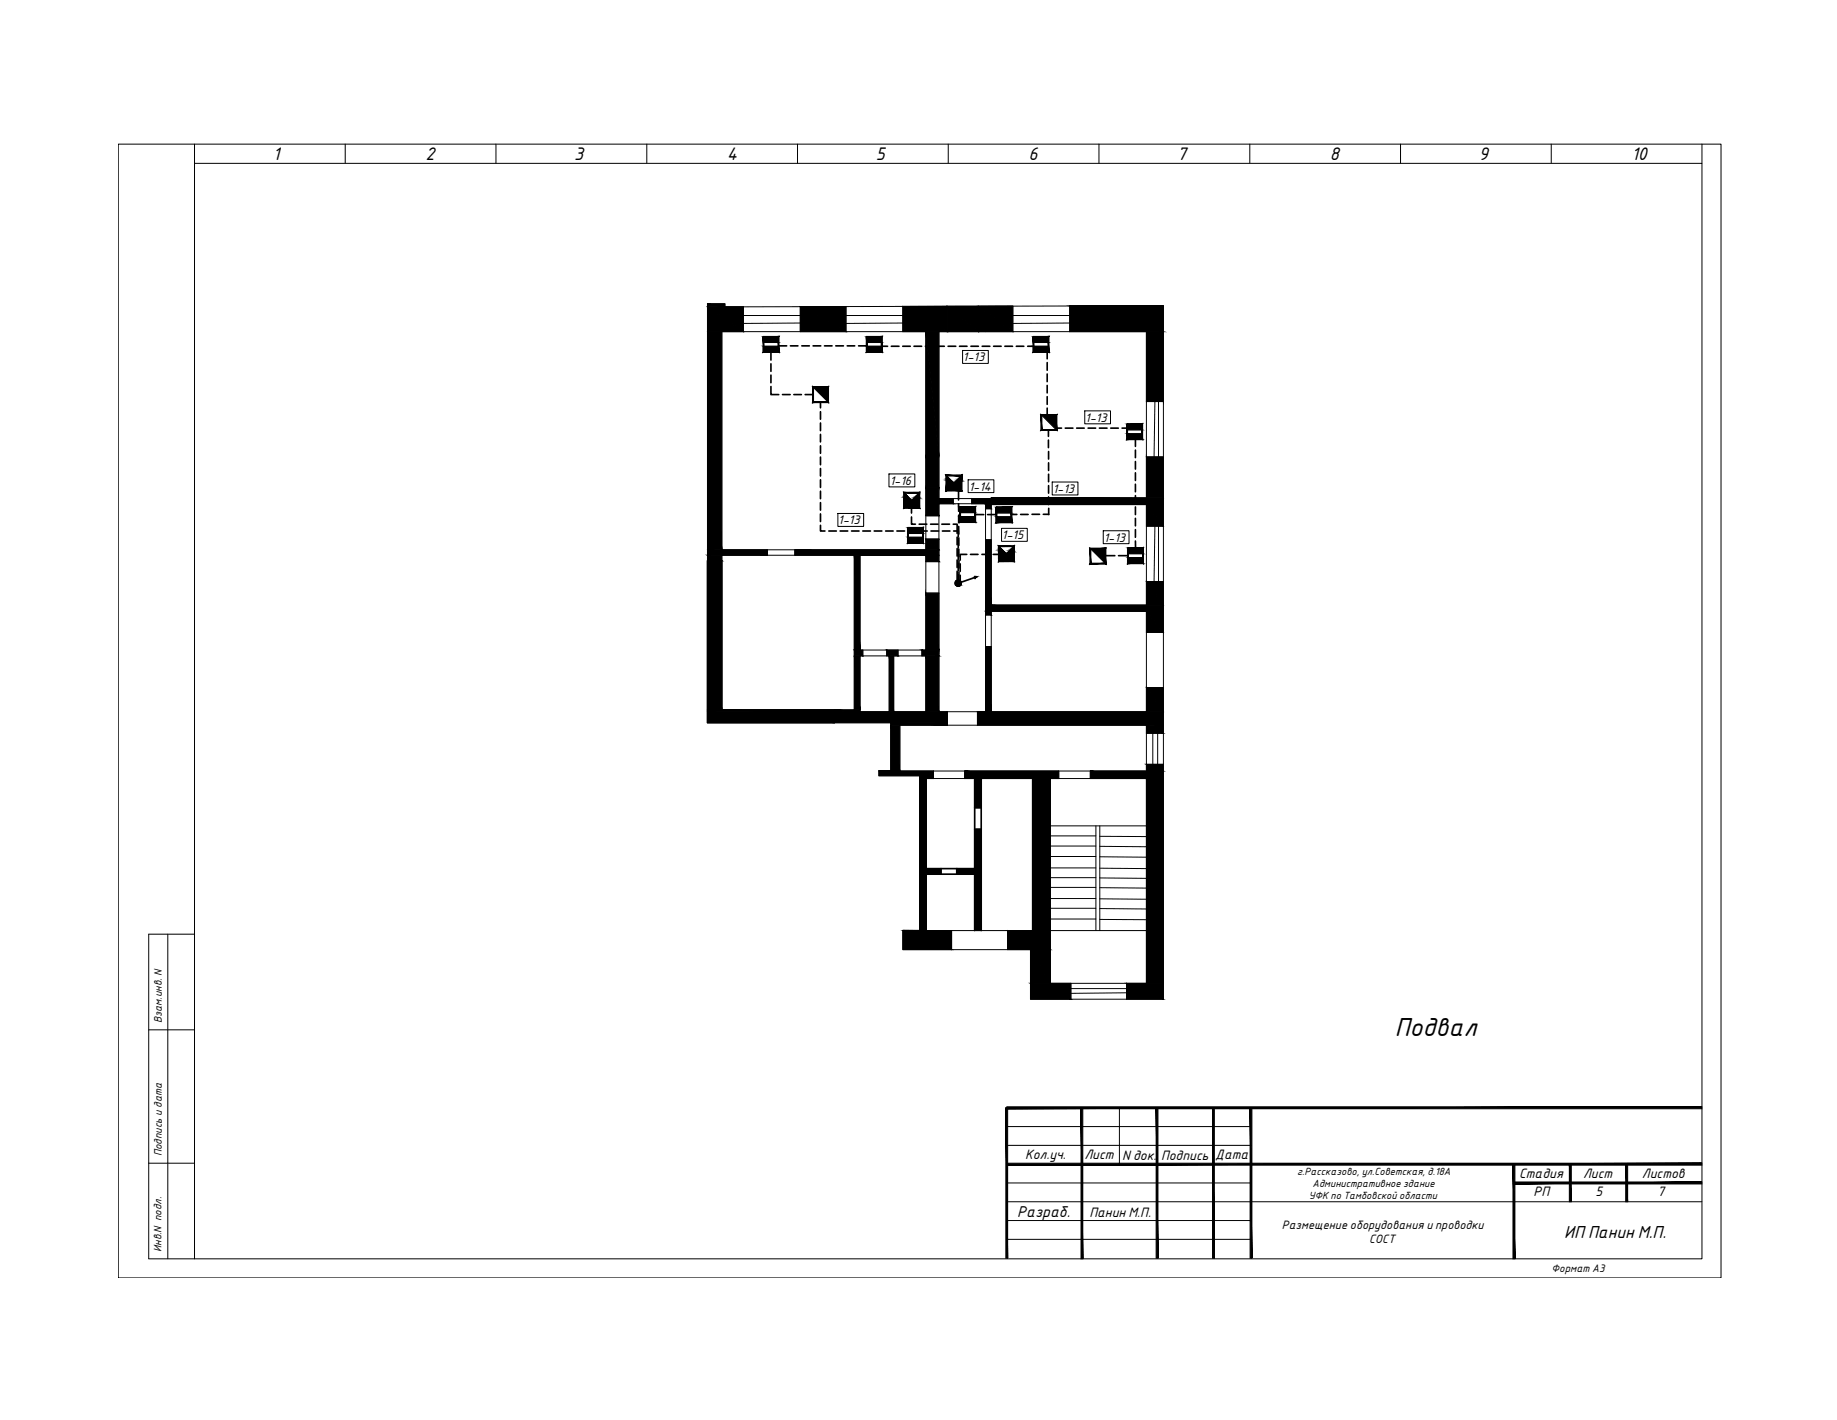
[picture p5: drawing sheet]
<svg xmlns="http://www.w3.org/2000/svg" width="279mm" height="216mm" viewBox="0 0 279 216" stroke-linecap="round" stroke-linejoin="round" font-family="sans-serif">
<!-- layer: BLK_12_THHN -->
<g fill="none" stroke="#000" stroke-width=".15">
<path d="M107.6 46.2h2.7v.5l66.6-.2v105.4h-20.2v-7.5h-19.4v-2.9h2.6v-23.6h-6.2v-.7h1.8v-7.3h-8.6v-2h3v-23.5h-20.1v.9h-2.2zM109.8 50.4h31v33.2h-31zM113.1 48h8.6M113.1 46.7v3.7M121.7 46.6v3.8M121.7 49.1l-8.6 .1M128.7 48h8.6M128.7 46.7v3.7M137.3 46.6v3.8M137.3 49.1l-8.6 .1M144.1 46.6v3.8M148.8 46.6v3.8"/>
<path d="M154 46.6v3.8M154 48h8.7M162.7 46.5v3.9M162.7 49.1l-8.7 .1M140.8 69.2l2 .3M140.8 74.2h2M149.9 77.4h.9M150.8 75.7h23.6v-25.3h-31.6v57.8h7.1v-32.4M150.8 76.7h23.6v15.3h-23.6zM174.4 61.1h2.5M174.4 69.5h2.5M174.4 80h2.5"/>
<path d="M175.7 80l-.2 8.4M175.7 61.1l-.2 8.4M176.2 61.1v8.4M176.2 80v8.4M130.8 84.4l10 .1v14.3h-10zM130.8 99.7h4.4v8.5h-4.4zM131.2 98.8v.9M134.9 98.8v.9M135.9 99.7h4.9v8.5h-4.9zM136.6 98.8v.9M140.2 98.8v.9M140.8 85.4h2"/>
<path d="M140.8 90.2h2M149.9 82.1h.9M149.9 93.5h.9M149.9 98.3h.9M150.8 92.9h23.6v15.3h-23.6zM174.4 88.4h2.5M174.4 96.1h2.5M136.9 110.3h37.5v6.9h-37.5zM140.9 118.4h16.1v23.1h-16.1zM142 117.2v1.2M144.1 108.2v2.1M146.7 117.2v1.2"/>
<path d="M148.7 108.2v2.1M159.8 118.4h14.6v31.1h-14.6zM161 117.2v1.2M165.8 117.2v1.2M174.4 111.5h2.5M174.4 104.5h2.5M174.4 116.2h2.5M175.3 111.5v4.7M176.1 111.5v4.7M159.8 125.6h14.6M159.8 139.7h6.9M159.8 138.1h6.9"/>
<path d="M159.8 136.6h6.9M159.8 134.9h6.9M159.8 133.4h6.9M159.8 132h6.9M159.8 130.2h6.9M159.8 128.6h6.9M159.8 127.1h6.9M166.7 125.6v15.9M167.3 125.6v15.9M167.3 139.8h7.1M167.3 138.1l7.1 .1M167.3 136.7h7.1"/>
<path d="M167.3 135h7.1M167.3 133.5h7.1M167.3 132l7.1 .1M167.3 130.3h7.1M167.3 128.7h7.1M167.3 127.2h7.1M144.7 141.5v2.9M153.2 141.5v2.9M159.8 141.5h14.6M162.9 149.5v2.4M162.9 150.3h8.4M171.3 149.5v2.4"/>
<path d="M171.3 150.9l-8.4 .1"/>
</g>
<!-- layer: DESC -->
<g fill="none" stroke="#000" stroke-width=".15">
<path d="M18 21.9h243.8v172.4h-243.8zM29.6 24.8h229.3v166.6h-236.3M29.6 21.9v169.5M52.5 21.9v2.9M75.4 21.9v2.9M98.4 21.9v2.9M121.3 21.9v2.9M144.2 21.9v2.9M167.1 21.9v2.9M190.1 21.9v2.9M213 21.9v2.9M235.9 21.9v2.9"/>
<path d="M258.9 21.9v2.9M116.1 51.2h2.3v.9h-2.3zM116.1 52.6h2.3v.9h-2.3zM131.8 51.2h2.3v.9h-2.3zM131.8 52.6h2.3v.9h-2.3zM146.4 53.3h3.9v2h-3.9zM157.2 51.2h2.3v.9h-2.3zM157.2 52.6h2.3v.9h-2.3zM127.4 78.1h4v1.9h-4zM135.2 72.1h3.9v1.9h-3.9zM142.8 76.6h7.1M145 75.8v.8"/>
<path d="M146 77.1h2.3v.8h-2.3zM146 78.5h2.3v.9h-2.3zM147.2 72.9h4v2h-4zM147.8 75.8v.8M150.8 75.7v.1h-8M151.5 77.1h2.3v.9h-2.3zM151.5 78.6h2.3v.8h-2.3zM160 73.3h3.9v2h-3.9zM165 62.5h3.9v1.9h-3.9zM171.4 64.5h2.3v.8h-2.3zM171.4 65.9h2.3v.9h-2.3zM138.1 80.3h2.3v.8h-2.3z"/>
<path d="M138.1 81.7h2.3v.9h-2.3zM152.3 80.3h3.9v2h-3.9zM167.8 80.7h3.9v2h-3.9zM171.6 83.3h2.3v.9h-2.3zM171.6 84.8h2.3v.8h-2.3zM22.6 156.6h7M25.5 142v49.4M29.6 142h-7v49.4M22.6 176.9h7M153.1 171.3h37.2M153.1 174.1h37.2M153.1 179.9h37.2"/>
<path d="M170.3 168.4v8.6M153.1 182.7h105.7M153.1 188.4h37.2M153.1 185.6h37.2"/>
</g>
<!-- layer: LINK -->
<g fill="#000" stroke="#000" stroke-width=".15">
<path d="M110.3 46.7h2.8zM121.7 46.6h7zM140.8 50.4h2v18.8zM137.3 46.6h6.8zM144.1 46.6h4.7zM148.8 46.6h5.2zM162.7 46.5h14.2zM140.8 69.2l2 .3h-2z"/>
<path d="M107.6 50.4l2.2 33.2v-33.2zM107.6 50.4l2.2 33.2h-2.2z"/>
<path d="M107.6 46.2l2.7 .5v-.5zM107.6 46.2l2.7 .5h-2.7z"/>
<path d="M107.6 46.7l5.5 3.7v-3.7zM107.6 46.7l5.5 3.7h-5.5z"/>
<path d="M121.7 46.6l7 3.8v-3.8zM121.7 46.6l7 3.8h-7z"/>
<path d="M140.8 50.4v18.8h2zM140.8 69.2h2v.3z"/>
<path d="M137.3 46.6l6.8 3.8v-3.8zM137.3 46.6l6.8 3.8h-6.8z"/>
<path d="M144.1 46.6l4.7 3.8v-3.8zM144.1 46.6l4.7 3.8h-4.7z"/>
<path d="M148.8 46.6l5.2 3.8v-3.8zM148.8 46.6l5.2 3.8h-5.2z"/>
<path d="M162.7 46.5l14.2 3.9v-3.9zM162.7 46.5l14.2 3.9h-14.2z"/>
<path d="M174.4 50.4l2.5 10.7v-10.7zM174.4 50.4l2.5 10.7h-2.5z"/>
<path d="M140.8 69.5l2 4.7v-4.7zM140.8 69.5l2 4.7h-2z"/>
<path d="M140.8 74.2l2 4.2v-4.2zM140.8 74.2l2 4.2h-2z"/>
<path d="M107.6 84.4l2.2 .9v-.9zM107.6 84.4l2.2 .9h-2.2z"/>
<path d="M107.6 85.3l2.2 22.6v-22.6zM107.6 85.3l2.2 22.6h-2.2z"/>
<path d="M107.6 83.6l9.1 .8v-.8zM107.6 83.6l9.1 .8h-9.1z"/>
<path d="M129.9 84.4l.9 14.4v-14.4zM129.9 84.4l.9 14.4h-.9z"/>
<path d="M129.9 99.7l.9 8.2v-8.2zM129.9 99.7l.9 8.2h-.9z"/>
<path d="M129.9 98.8l1.3 .9v-.9zM129.9 98.8l1.3 .9h-1.3z"/>
<path d="M135.2 99.7l.7 8.5v-8.5zM135.2 99.7l.7 8.5h-.7z"/>
<path d="M134.9 98.8l1.7 .9v-.9zM134.9 98.8l1.7 .9h-1.7z"/>
<path d="M140.8 82l2 1.6v-1.6zM140.8 82l2 1.6h-2z"/>
<path d="M120.9 83.6l21.9 .8v-.8zM120.9 83.6l21.9 .8h-21.9z"/>
<path d="M130.8 84.4l12 .1zM130.8 84.4l12 .1z"/>
<path d="M140.8 84.5l2 .9v-.9zM140.8 84.5l2 .9h-2z"/>
<path d="M140.8 90.2l2 8.6v-8.6zM140.8 90.2l2 8.6h-2z"/>
<path d="M140.2 98.8l2.6 .9v-.9zM140.2 98.8l2.6 .9h-2.6z"/>
<path d="M140.8 99.7l2 8.5v-8.5zM140.8 99.7l2 8.5h-2z"/>
<path d="M107.6 107.9l19.3 .3v-.3zM107.6 107.9l19.3 .3h-19.3z"/>
<path d="M107.6 108.2l19.3 1.7v-1.7zM107.6 108.2l19.3 1.7h-19.3z"/>
<path d="M126.9 107.9l3.9 .3v-.3zM126.9 107.9l3.9 .3h-3.9z"/>
<path d="M135.5 110.3l1.4 6.9v-6.9zM135.5 110.3l1.4 6.9h-1.4z"/>
<path d="M133.7 117.2h3.2zM133.7 117.2h3.2z"/>
<path d="M139.9 118.4l1 23.1v-23.1zM139.9 118.4l1 23.1h-1z"/>
<path d="M133.7 117.2l8.3 .7v-.7zM133.7 117.2l8.3 .7h-8.3z"/>
<path d="M139.9 117.9l2.1 .5v-.5zM139.9 117.9l2.1 .5h-2.1z"/>
<path d="M126.9 108.2l17.2 1.7v-1.7zM126.9 108.2l17.2 1.7h-17.2z"/>
<path d="M135.5 109.9l8.6 .4v-.4zM135.5 109.9l8.6 .4h-8.6z"/>
<path d="M148.2 118.4l1 4.4v-4.4zM148.2 118.4l1 4.4h-1z"/>
<path d="M140.9 132.1l2.2 .8v-.8zM140.9 132.1l2.2 .8h-2.2z"/>
<path d="M145.5 132.1l2.7 .8v-.8zM145.5 132.1l2.7 .8h-2.7z"/>
<path d="M148.2 126.1l1 15.4v-15.4zM148.2 126.1l1 15.4h-1z"/>
<path d="M137.3 141.5h3.6zM137.3 141.5h3.6z"/>
<path d="M137.3 141.5l7.4 2.9v-2.9zM137.3 141.5l7.4 2.9h-7.4z"/>
</g>
<!-- layer: DESC -->
<g fill="#000" stroke="#000" stroke-width=".15">
<path d="M123.7 58.9h2.2v2.2zM158.5 63.2h2.1v2.1zM165.9 83.5h2.2v2.1z"/>
<path d="M116.1 51.1v.2l2.4-.2zM116.1 51.3l2.4-.2-.2 .2zM118.5 51.1l-.2 .2 .2 2.3zM118.3 51.3l.2 2.3-.2-.2zM116 53.6h2.5l-.2-.2zM116 53.6l.2-.2h2.1zM116 51.2v2.4l.2-.2zM116 51.2h.2v2.2z"/>
<path d="M116.1 51.2l2.3 .9v-.9zM116.1 51.2l2.3 .9h-2.3z"/>
<path d="M116.1 52.6l2.3 .9v-.9zM116.1 52.6l2.3 .9h-2.3z"/>
<path d="M123.6 58.8l.1 .1 2.3-.1zM123.7 58.9l2.3-.1-.1 .1zM126 58.8l-.1 .1 .1 2.3zM125.9 58.9l.1 2.3-.1-.1zM123.6 61.2h2.4l-.1-.1zM123.7 61.1h2.2l-2.3 .1zM123.6 58.8v2.4l.1-.1zM123.6 58.8l.1 .1v2.2z"/>
<path d="M131.8 51.1v.2l2.4-.2zM131.8 51.3l2.4-.2-.2 .2zM134 51.3l.2 2.3v-2.5zM134 51.3l.2 2.3-.2-.2zM131.8 53.6h2.4l-.2-.2zM131.8 53.6l.1-.2h2.1zM131.8 51.2v2.4l.1-.2zM131.8 51.2h.1v2.2z"/>
<path d="M131.8 51.2l2.3 .9v-.9zM131.8 51.2l2.3 .9h-2.3z"/>
<path d="M131.8 52.6l2.3 .9v-.9zM131.8 52.6l2.3 .9h-2.3z"/>
<path d="M157.2 51.1v.2l2.3-.2zM157.2 51.3l2.3-.2-.1 .2zM159.5 51.1l-.1 .2 .1 2.3zM159.4 51.3l.1 2.3-.1-.2zM157.1 53.6h2.4l-.1-.2zM157.1 53.6l.2-.2h2.1zM157.1 51.2v2.4l.2-.2zM157.1 51.2h.2v2.2z"/>
<path d="M157.2 51.2l2.3 .9v-.9zM157.2 51.2l2.3 .9h-2.3z"/>
<path d="M157.2 52.6l2.3 .9v-.9zM157.2 52.6l2.3 .9h-2.3z"/>
<path d="M137.6 77.1l2.3 .2h-2.4zM137.6 77.1l2.3 .2-.1-.2zM139.9 74.8v2.5l-.1-.2zM139.9 74.8l-.2 .2 .1 2.1zM137.4 74.9l2.5-.1-.2 .2zM137.4 74.9l.2 .1h2.1zM137.4 74.9l.2 .1-.1 2.3zM137.6 75l-.1 2.3 .1-.2z"/>
<path d="M137.6 75.2l.1 .2h-.1zM137.6 75.2l.1 .2v-.2z"/>
<path d="M137.6 75.4l.3 .1h-.3zM137.6 75.4l.3 .1v-.1z"/>
<path d="M137.6 75.5l.4 .2h-.4zM137.6 75.5l.4 .2v-.2z"/>
<path d="M137.6 75.7l.6 .1h-.6zM137.6 75.7l.6 .1v-.1z"/>
<path d="M137.6 75.8l.7 .2h-.7zM137.6 75.8l.7 .2v-.2z"/>
<path d="M137.6 76l.9 .1h-.9zM137.6 76l.9 .1v-.1z"/>
<path d="M137.6 75l1.1 1.1-.1 .1zM137.6 75l-.1 .1 1.1 1.1z"/>
<path d="M138.6 76.1l1.2-1-1.1 1.1zM138.6 76.1l1.2-1-.1-.1z"/>
<path d="M139.6 75.2h.2v.2zM139.6 75.2v.2h.2z"/>
<path d="M139.5 75.4h.3v.1zM139.5 75.4v.1h.3z"/>
<path d="M139.3 75.5h.5v.2zM139.3 75.5v.2h.5z"/>
<path d="M138.9 75.9h.9v.2zM138.9 75.9v.2h.9z"/>
<path d="M139.2 75.7h.6v.1zM139.2 75.7v.1h.6z"/>
<path d="M139 75.8h.8v.1zM139 75.8v.1h.8z"/>
<path d="M137.6 76.1h2.2v.1zM137.6 76.1v.1h2.2z"/>
<path d="M137.6 76.2h2.2v.2zM137.6 76.2v.2h2.2z"/>
<path d="M137.6 76.4h2.2v.1zM137.6 76.4v.1h2.2z"/>
<path d="M137.6 76.5h2.2v.2zM137.6 76.5v.2h2.2z"/>
<path d="M137.6 76.7h2.2v.1zM137.6 76.7v.1h2.2z"/>
<path d="M137.6 76.8h2.2v.2zM137.6 76.8v.2h2.2z"/>
<path d="M137.6 77h2.2v.1zM137.6 77v.1h2.2z"/>
<path d="M144 74.5l2.3 .1-2.4 .1zM144 74.5l2.3 .1-.1-.1zM146.3 72.2v2.4l-.1-.1zM146.3 72.2l-.2 .2 .1 2.1zM143.9 72.2h2.4l-.2 .2zM143.9 72.2l.1 .2h2.1zM143.9 72.2l.1 .2-.1 2.3zM144 72.4l-.1 2.3 .1-.2z"/>
<path d="M144 72.8l.3 .1h-.3zM144 72.8l.3 .1v-.1z"/>
<path d="M144 72.9l.5 .1h-.5zM144 72.9l.5 .1v-.1z"/>
<path d="M144 73l.6 .2h-.6zM144 73l.6 .2v-.2z"/>
<path d="M144 73.2l.8 .1h-.8zM144 73.2l.8 .1v-.1z"/>
<path d="M144 72.6l.2 .2h-.2zM144 72.6l.2 .2v-.2z"/>
<path d="M144 73.3l.9 .2h-.9zM144 73.3l.9 .2v-.2z"/>
<path d="M142.8 75.8l2.2 .8v-.8zM142.8 75.8l2.2 .8h-2.2z"/>
<path d="M144 72.4l1.1 1.1-.1 .1zM144 72.4l-.1 .1 1.1 1.1z"/>
<path d="M145 73.5l1.3-1-1.1 1.1zM145 73.5l1.3-1-.2-.1z"/>
<path d="M146 77v.2l2.4-.2zM146 77.2l2.4-.2-.2 .2zM148.4 77l-.2 .2 .2 2.2zM148.2 77.2l.2 2.2-.2-.1zM146 79.4h2.4l-.2-.1zM146 79.4l.1-.1h2.1zM146 77.1v2.3l.1-.1zM146 77.1h.1v2.2z"/>
<path d="M145.9 72.7h.3v.2zM145.9 72.7v.2h.3z"/>
<path d="M145.7 72.9h.5v.1zM145.7 72.9v.1h.5z"/>
<path d="M146 72.6h.2v.2zM146 72.6v.2h.2z"/>
<path d="M145.6 73h.6v.2zM145.6 73v.2h.6z"/>
<path d="M145.4 73.2h.8v.1zM145.4 73.2v.1h.8z"/>
<path d="M145.3 73.3h.9v.2zM145.3 73.3v.2h.9z"/>
<path d="M144 73.5l2.2-.1v.2zM144 73.5v.1h2.2z"/>
<path d="M144 73.6h2.2v.1zM144 73.6v.2l2.2-.1z"/>
<path d="M144 73.7h2.2v.2zM144 73.7v.2h2.2z"/>
<path d="M144 73.9h2.2v.1zM144 73.9v.1h2.2z"/>
<path d="M144 74h2.2v.2zM144 74v.2h2.2z"/>
<path d="M144 74.2h2.2v.1zM144 74.2v.1h2.2z"/>
<path d="M144 74.3h2.2v.2zM144 74.3v.2h2.2z"/>
<path d="M146 77.1l2.3 .8v-.8zM146 77.1l2.3 .8h-2.3z"/>
<path d="M146 78.5l2.3 .9v-.9zM146 78.5l2.3 .9h-2.3z"/>
<path d="M147.8 75.8l2.1 .8v-.8zM147.8 75.8l2.1 .8h-2.1z"/>
<path d="M149.9 76.7l.9 .7v-.7zM149.9 76.7l.9 .7h-.9z"/>
<path d="M151.5 77.1v.1l2.4-.1zM151.5 77.2l2.4-.1-.2 .1zM153.7 77.2l.2 2.3v-2.4zM153.7 77.2l.2 2.3-.2-.2zM151.5 79.5h2.4l-.2-.2zM151.5 79.5l.1-.2h2.1zM151.5 77.1v2.4l.1-.2zM151.5 77.1h.1v2.2z"/>
<path d="M151.5 77.1l2.3 .9v-.9zM151.5 77.1l2.3 .9h-2.3z"/>
<path d="M151.5 78.6l2.3 .8v-.8zM151.5 78.6l2.3 .8h-2.3z"/>
<path d="M158.3 63l.2 .2 2.3-.2zM158.5 63.2l2.3-.2-.2 .2zM160.8 63l-.2 .2 .2 2.3zM160.6 63.2l.2 2.3-.2-.2zM158.3 65.5h2.5l-.2-.2zM158.3 65.5l.2-.2h2.1zM158.3 63v2.5l.2-.2zM158.3 63l.2 .2v2.1z"/>
<path d="M171.4 64.4v.2l2.4-.2zM171.4 64.6l2.4-.2-.2 .2zM173.6 64.6l.2 2.3v-2.5zM173.6 64.6l.2 2.3-.2-.2zM171.4 66.9h2.4l-.2-.2zM171.4 66.9l.1-.2h2.1zM171.4 64.5v2.4l.1-.2zM171.4 64.5h.1v2.2z"/>
<path d="M171.4 64.5l2.3 .8v-.8zM171.4 64.5l2.3 .8h-2.3z"/>
<path d="M171.4 65.9l2.3 .9v-.9zM171.4 65.9l2.3 .9h-2.3z"/>
<path d="M174.4 69.5l2.5 6.2v-6.2zM174.4 69.5l2.5 6.2h-2.5z"/>
<path d="M150.8 75.7l26.1 .1v-.1zM150.8 75.7l26.1 .1h-26.1z"/>
<path d="M149.9 75.8l27 .8v-.8zM149.9 75.8l27 .8h-27z"/>
<path d="M149.9 76.6l27 .1v-.1zM149.9 76.6l27 .1h-27z"/>
<path d="M174.4 76.7l2.5 3.3v-3.3zM174.4 76.7l2.5 3.3h-2.5z"/>
<path d="M138.1 80.2v.1l2.4-.1zM138.1 80.3l2.4-.1-.2 .1zM140.5 80.2l-.2 .1 .2 2.3zM140.3 80.3l.2 2.3-.2-.1zM138 82.6h2.5l-.2-.1zM138 82.6l.2-.1h2.1zM138 80.3v2.3l.2-.1zM138 80.3h.2v2.2z"/>
<path d="M138.1 80.3l2.3 .8v-.8zM138.1 80.3l2.3 .8h-2.3z"/>
<path d="M138.1 81.7l2.3 .9v-.9zM138.1 81.7l2.3 .9h-2.3z"/>
<path d="M149.9 82.1l.9 9.9v-9.9zM149.9 82.1l.9 9.9h-.9z"/>
<path d="M149.9 92.9l.9 .6v-.6zM149.9 92.9l.9 .6h-.9z"/>
<path d="M149.9 98.3l.9 9.9v-9.9zM149.9 98.3l.9 9.9h-.9z"/>
<path d="M151.9 85.4l.1-.1 2.3 .1zM152 85.3l2.3 .1-.2-.2zM154.3 83v2.4l-.2-.2zM154.3 83l-.2 .1v2.1zM151.8 83h2.5l-.2 .1zM151.8 83l.2 .1h2.1zM151.8 83l.2 .1-.1 2.3zM152 83.1l-.1 2.3 .1-.1z"/>
<path d="M152 83.4l.1 .1h-.1zM152 83.4l.1 .1v-.1z"/>
<path d="M152 83.5l.3 .2h-.3zM152 83.5l.3 .2v-.2z"/>
<path d="M152 83.6l.4 .2h-.4zM152 83.6l.4 .2v-.2z"/>
<path d="M152 83.8l.6 .1h-.6zM152 83.8l.6 .1v-.1z"/>
<path d="M152 83.9l.7 .2h-.7zM152 83.9l.7 .2v-.2z"/>
<path d="M152 84.1l.9 .1h-.9zM152 84.1l.9 .1v-.1z"/>
<path d="M152 83.1l1.1 1.1-.1 .1zM152 83.1l-.1 .1 1.1 1.1z"/>
<path d="M153 84.2l1.2-1-1.1 1.1zM153 84.2l1.2-1-.1-.1z"/>
<path d="M153.9 83.5h.2v.1zM153.9 83.5v.1h.2z"/>
<path d="M153.7 83.6h.4v.2zM153.7 83.6v.2h.4z"/>
<path d="M153.3 84.1h.8v.1zM153.3 84.1v.1h.8z"/>
<path d="M154 83.3h.2v.2zM154 83.3v.2h.2z"/>
<path d="M153.6 83.8h.6v.1zM153.6 83.8v.1h.6z"/>
<path d="M153.4 83.9h.8v.2zM153.4 83.9v.2h.8z"/>
<path d="M152 84.2h2.2v.1zM152 84.2v.2l2.2-.1z"/>
<path d="M152 84.3h2.2v.2zM152 84.3v.2h2.2z"/>
<path d="M152 84.5h2.2v.1zM152 84.5v.1h2.2z"/>
<path d="M152 84.7l2.2-.1v.2zM152 84.7v.1h2.2z"/>
<path d="M152 84.8h2.2v.1zM152 84.8v.1h2.2z"/>
<path d="M152 84.9h2.2v.2zM152 84.9v.2h2.2z"/>
<path d="M152 85.1h2.2v.1zM152 85.1v.1h2.2z"/>
<path d="M165.8 83.3l.1 .2 2.3-.2zM165.9 83.5l2.3-.2-.1 .2zM168.2 83.3l-.1 .2 .1 2.3zM168.1 83.5l.1 2.3-.1-.2zM165.8 85.8h2.4l-.1-.2zM165.9 85.6h2.2l-2.3 .2zM165.8 83.3v2.5l.1-.2zM165.8 83.3l.1 .2v2.1z"/>
<path d="M171.6 83.3v.1l2.3-.1zM171.6 83.4l2.3-.1-.1 .1zM173.9 83.3l-.1 .1 .1 2.3zM173.8 83.4l.1 2.3-.1-.2zM171.5 85.7h2.4l-.1-.2zM171.6 85.5h2.2l-2.3 .2zM171.5 83.3v2.4l.1-.2zM171.5 83.3h.1v2.2z"/>
<path d="M171.6 83.3l2.3 .9v-.9zM171.6 83.3l2.3 .9h-2.3z"/>
<path d="M171.6 84.8l2.3 .8v-.8zM171.6 84.8l2.3 .8h-2.3z"/>
<path d="M174.4 88.4l2.5 3.6v-3.6zM174.4 88.4l2.5 3.6h-2.5z"/>
<path d="M149.9 92l27 .9v-.9zM149.9 92l27 .9h-27z"/>
<path d="M174.4 92.9l2.5 3.2v-3.2zM174.4 92.9l2.5 3.2h-2.5z"/>
<path d="M157 118.4l2.8 23.1v-23.1zM157 118.4l2.8 23.1h-2.8z"/>
<path d="M146.7 117.2l14.3 1.2v-1.2zM146.7 117.2l14.3 1.2h-14.3z"/>
<path d="M174.4 104.5l2.5 3.7v-3.7zM174.4 104.5l2.5 3.7h-2.5z"/>
<path d="M148.7 108.2l28.2 2.1v-2.1zM148.7 108.2l28.2 2.1h-28.2z"/>
<path d="M174.4 110.3l2.5 1.2v-1.2zM174.4 110.3l2.5 1.2h-2.5z"/>
<path d="M174.4 116.2l2.5 1v-1zM174.4 116.2l2.5 1h-2.5z"/>
<path d="M165.8 117.2l11.1 1.2v-1.2zM165.8 117.2l11.1 1.2h-11.1z"/>
<path d="M174.4 118.4l2.5 31.1v-31.1zM174.4 118.4l2.5 31.1h-2.5z"/>
<path d="M153.2 141.5l6.6 2.9v-2.9zM153.2 141.5l6.6 2.9h-6.6z"/>
<path d="M156.7 144.4l3.1 5.1v-5.1zM156.7 144.4l3.1 5.1h-3.1z"/>
<path d="M156.7 149.5l6.2 2.4v-2.4zM156.7 149.5l6.2 2.4h-6.2z"/>
<path d="M171.3 149.5l5.6 2.4v-2.4zM171.3 149.5l5.6 2.4h-5.6z"/>
<path d="M153.1 176.9v.3l105.7-.3zM153.1 177.2l105.7-.3v.3z"/>
<path d="M153.1 168.3v.3l105.7-.3zM153.1 168.6l105.7-.3v.3z"/>
<path d="M153 168.4l.3 22.9v-22.9zM153 168.4l.3 22.9h-.3z"/>
<path d="M164.4 168.4l.3 23v-23zM164.4 168.4l.3 23h-.3z"/>
<path d="M175.8 168.4l.3 22.9v-22.9zM175.8 168.4l.3 22.9h-.3z"/>
<path d="M184.4 168.4l.3 22.9v-22.9zM184.4 168.4l.3 22.9h-.3z"/>
<path d="M190.1 168.4l.3 22.9v-22.9zM190.1 168.4l.3 22.9h-.3z"/>
<path d="M230.3 179.7v.3l28.5-.3zM230.3 180l28.5-.3v.3z"/>
<path d="M230.1 177v14.4h.3zM230.1 177h.3v14.4z"/>
<path d="M238.7 177v5.7h.3zM238.7 177h.3v5.7z"/>
<path d="M247.3 177v5.7h.3zM247.3 177h.3v5.7z"/>
</g>
<!-- layer: LINK -->
<g fill="none" stroke="#000" stroke-width=".25">
<path d="M117.3 58.8v1.2h1.1M117.3 53.5v1.2M117.3 55.3v1.2M117.3 57v1.2M118.4 52.6h1.2M119 60h1.2M120.2 52.6h1.2M120.7 60h1.2M122 52.6h1.1M122.5 60h1.1M123.7 52.6h1.1M125.4 52.6h1.1"/>
<path d="M127.1 52.6h1.2M128.9 52.6h1.1M130.6 52.6h1.2M134.1 52.6h.9M135.6 52.6h1.1M137.3 52.6h1.1M139 52.6h1.2M140.8 52.6h1.1M142.5 52.6h1.1M144.2 52.6h1.2M145.9 52.6h1.2M147.7 52.6h1.1"/>
<path d="M149.4 52.6h1.2M151.1 52.6h1.2M152.8 52.6h1.2M154.6 52.6h1.1M156.3 52.6h.9M159.3 53.5v1.1M159.3 55.1v1.2M159.3 56.9v1.1M159.3 58.6v1.1M124.8 79.9v.8h.7M124.8 61.1v.9M124.8 62.6v1.1"/>
<path d="M124.8 64.3v1.2M124.8 66v1.2M124.8 67.8v1.1M124.8 69.5v1.2M124.8 71.2v1.2M124.8 72.9v1.2M124.8 74.7v1.1M124.8 76.4v1.2M124.8 78.1v1.2M138.6 78.6v1.1h.6M138.6 76.9v1.1M139.8 79.7h1.2"/>
<path d="M140.8 78.4h2M141.5 79.7h1.2M143.2 79.7h1.2M145 79.7h.6v1.4M145.8 76.6v1.1M145.8 74.6v1.4M145.8 78.3v1.2M148.3 78.2h1.3M150.2 78.2h1.3M153.8 78.2h.9M155.2 78.2h1.2M157 78.2h1.1"/>
<path d="M158.7 78.2h.8M159.3 60.3v1.2M159.3 62v1.1M159.5 65.4v.9M159.5 66.9v1.2M159.5 68.7v1.1M159.5 70.4v1.1M159.5 72.1v1.1M159.5 73.8v1.2M159.5 75.6v1.1M159.5 77.3v.9M160.7 65.1h.8"/>
<path d="M162 65.1h1.2M163.8 65.1h1.1M165.5 65.1h1.1M167.2 65.1h1.2M168.9 65.1h1.2M170.7 65.1h.7M172.7 66.8v1.1M172.7 68.4v1.2M172.7 70.2v1.1M172.7 71.9v1.2M172.7 73.6v1.2M172.7 75.4v1.1"/>
<path d="M172.7 77.1v1.1M172.7 78.8v1.2M107.6 85.3v24.6h19.3M109.8 85.3v22.6h17.1M116.7 83.6v.8M120.9 83.6v.8M126.1 80.7h1.1M127.8 80.7h1.1M129.5 80.7h1.2M131.2 80.7h1.2M133 80.7h1.1M134.7 80.7h1.1"/>
<path d="M136.4 80.7h1.2M138.1 80.7h1.2M139.9 80.7h1.1M140.8 82h2M141.6 80.7h1.2M143.3 80.7h1.2M145 80.7h.7v.9M145.6 81.7v1.1M145.6 83.4v1.1M145.6 85.1v1.2M145.6 86.9v1.4M145.7 82.2v1.1"/>
<path d="M145.7 83.9v1.2M145.7 85.6v1.2M145.7 87.4v.8M145.8 80v1.2M145.8 81.8v1.1M145.8 83.5v1.2M145.9 85.2v1.2M145.9 87v1.4M146 85.7v1.2M146 87.5v.8M147 84.3h-1v.9M147.6 84.3h1.2"/>
<path d="M149.3 84.3h1.2M151.1 84.3h1M168.1 84.5h1.5M170.1 84.5h1.5M172.7 80.5v1.2M172.7 82.3v1M148.2 118.4v23.1M149.2 118.4v23.1M140.9 132.1h7.3M140.9 132.9h7.3M143.1 132.1v.8M145.5 132.1v.8"/>
<path d="M148.2 122.8h1M148.2 126.1h1"/>
</g>
<!-- layer: BLK_12_THHN -->
<g fill="#000" stroke="#000" stroke-width=".15">
<path d="M145.7 88.2h.2zM145.6 88.2h.3z"/>
<path d="M145.6 88.2l.3 .1zM145.5 88.3h.4z"/>
<path d="M145.6 89.1h.3zM145.6 89.1h.2z"/>
<path d="M145.5 88.3h.5zM145.5 88.3h.5z"/>
<path d="M145.5 89.1h.4zM145.5 89.1h.4z"/>
<path d="M145.5 88.3l.6 .1zM145.4 88.4h.7z"/>
<path d="M145.5 89h.5zM145.5 89l.4 .1z"/>
<path d="M145.4 88.4h.7zM145.4 88.4h.7h-.8z"/>
<path d="M145.4 89h.7zM145.4 89h.6z"/>
<path d="M145.3 88.4l.9 .1zM145.3 88.4l.9 .1z"/>
<path d="M145.3 88.9h.8zM145.3 88.9l.8 .1z"/>
<path d="M145.3 88.5l.9 .1v-.1zM145.3 88.5l.9 .1h-.9z"/>
<path d="M145.3 88.8h.9zM145.3 88.8l.8 .1z"/>
<path d="M145.3 88.6l.9 .1v-.1zM145.3 88.6l.9 .1h-.9z"/>
<path d="M145.3 88.7l.9 .1v-.1zM145.3 88.7l.9 .1h-.9z"/>
<path d="M145.3 88.8h.9zM145.3 88.8h.9h-.9z"/>
<path d="M148.2 87.7h.4zM148.2 87.7l.1 .1 .3-.1z"/>
<path d="M148.3 87.8l.3-.1zM148.3 87.8v.2l.2-.2z"/>
</g>
<g fill="none" stroke="#000" stroke-width=".25">
<path d="M148.3 87.8l-2.6 .9M148.6 87.7h-.4l.1 .3"/>
<circle cx="145.7" cy="88.7" r=".46"/>
</g>
<text font-size="3.8" x="212.1" y="157.5">Подвал</text>
<g font-size="2.7">
<text x="41.5" y="24.4">1</text>
<text x="64.7" y="24.4">2</text>
<text x="87.3" y="24.3">3</text>
<text x="110.6" y="24.3">4</text>
<text x="133.2" y="24.3">5</text>
<text x="156.4" y="24.3">6</text>
<text x="179.1" y="24.3">7</text>
<text x="202.3" y="24.3">8</text>
<text x="224.9" y="24.3">9</text>
<text x="248.1" y="24.3">10</text>
</g>
<text font-size="2.5" x="237.9" y="188.2">ИП Панин М.П.</text>
<text font-size="2.3" x="154.7" y="185">Разраб.</text>
<g font-size="2">
<text x="155.9" y="176.3">Кол.уч.</text>
<text x="164.9" y="176.3">Лист</text>
<text x="170.7" y="176.3">N док.</text>
<text x="176.6" y="176.4">Подпись</text>
<text x="184.8" y="176.3">Дата</text>
<text x="231" y="179.1">Стадия</text>
<text x="240.8" y="179.1">Лист</text>
<text x="249.7" y="179.1">Листов</text>
<text x="165.7" y="185">Панин М.П.</text>
<text x="233.2" y="181.8">РП</text>
<text x="242.7" y="181.8">5</text>
<text x="252.1" y="181.8">7</text>
</g>
<g font-size="1.8">
<text x="146.5" y="54.9">1-13</text>
<text x="165.1" y="64.1">1-13</text>
<text x="135.3" y="73.7">1-16</text>
<text x="147.3" y="74.6">1-14</text>
<text x="160.1" y="74.9">1-13</text>
<text x="127.5" y="79.7">1-13</text>
<text x="152.4" y="82">1-15</text>
<text x="167.9" y="82.3">1-13</text>
<text x="195" y="186.9">Размещение оборудования и проводки</text>
<text x="208.3" y="189">СОСТ</text>
</g>
<g font-size="1.6">
<text x="24.6" y="155.6" transform="rotate(-90 24.6 155.6)">Взам.инв. N</text>
<text x="24.6" y="175.8" transform="rotate(-90 24.6 175.8)">Подпись и дата</text>
<text x="24.6" y="190.4" transform="rotate(-90 24.6 190.4)">Инв.N подл.</text>
<text x="236" y="193.4">Формат А3</text>
</g>
<g font-size="1.5">
<text x="197.3" y="178.7">г.Рассказово, ул.Советская, д.18А</text>
<text x="199.1" y="182.3">УФК по Тамбовской области</text>
<text x="199.6" y="180.5">Административное здание</text>
</g>
</svg>
